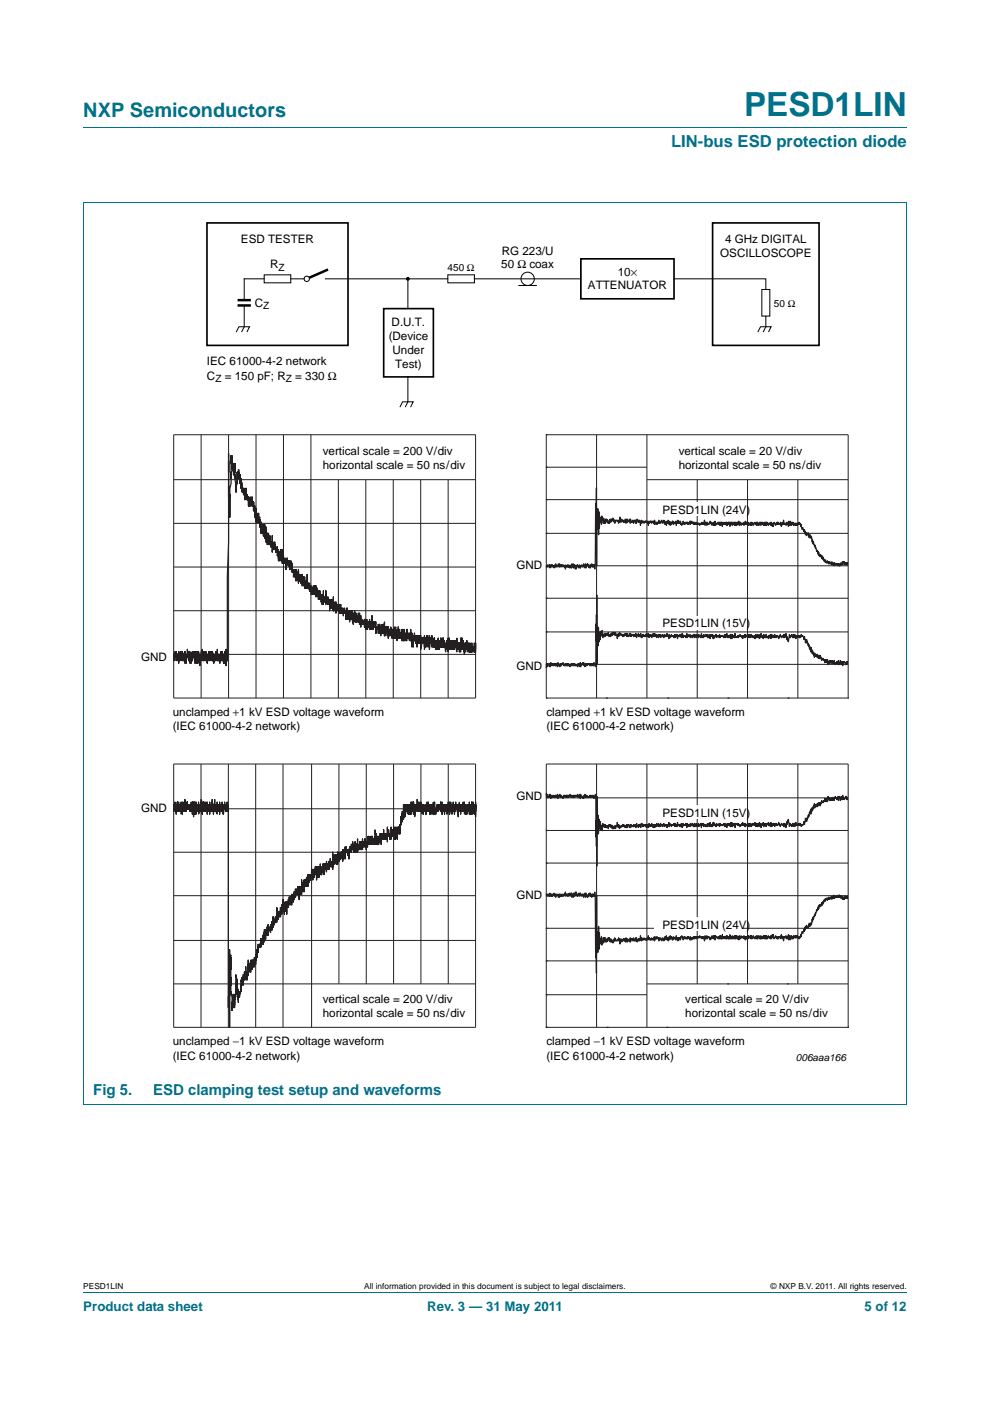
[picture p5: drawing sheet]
<svg xmlns="http://www.w3.org/2000/svg" width="210mm" height="297mm" viewBox="0 0 210 297" stroke-linecap="round" stroke-linejoin="round" font-family="sans-serif">
<path d="M17.7 27h174.6M17.6 42.9h174.7M17.7 42.9v191.3M192.3 42.9v191.3M17.6 234.3h174.7M17.7 273.9h174.6" fill="none" stroke="#00718a" stroke-width=".21"/>
<path d="M51.8 59.1v4.5M50.1 70.4l.6-1.1h2.2l-.5 1.1M51.8 64.8v4.5l-.6 1.1M160.7 70.4l.6-1.1h2.3l-.6 1.1M162.4 67v2.3l-.5 1.1" fill="none" stroke="#000" stroke-width=".21"/>
<path d="M69.6 57.1l-4.5 2M50.4 63.6h2.8M50.4 64.8h2.8" fill="none" stroke="#000" stroke-width=".53"/>
<circle cx="65.1" cy="59.1" r=".56" fill="#fff" stroke="#000" stroke-width=".21"/>
<g fill="none" stroke="#000" stroke-width=".21">
<path d="M51.8 59.1h4.2M56 58.3h5.7v1.7h-5.7zM61.7 59.1h2.8M69 59.1h26M86.5 59.1v6.3M95 58.3h5.6v1.7h-5.6zM100.6 59.1h22.6M143 59.1h19.4v2.3M86.5 79.9v5.3l-.6 1.1M109.9 60.5h4M161.6 61.4h1.7v5.6h-1.7zM84.8 86.3l.6-1.1h2.2l-.5 1.1"/>
<circle cx="111.9" cy="59.1" r="1.41"/>
</g>
<path d="M43.9 47.3h29.9v25.9h-29.9zM123.2 54.9h19.8v8.5h-19.8zM151.1 47.3h22.6v25.9h-22.6zM81.4 65.4h10.5v14.5h-10.5z" fill="none" stroke="#000" stroke-width=".35"/>
<g fill="none" stroke="#231f20" stroke-width=".21">
<path d="M36.8 92.2h64.1v55.8h-64.1zM42.7 92.2v55.8M48.5 92.2v55.8M54.3 92.2v55.8M60.1 92.2v55.8M65.9 92.2v55.8M115.9 92.2h64v55.8h-64zM115.9 99.1h21.3M126.5 92.2v55.8M137.2 92.2v55.8M36.8 111h64.1M36.8 101.7h64.1"/>
<path d="M71.8 101.7v46.3M77.6 101.7v46.3M83.4 101.7v46.3M89.2 101.7v46.3M95.1 101.7v46.3M115.9 120h64M115.9 113.1h64M115.9 105.9h64M137.2 101.7h42.7M147.9 101.7v46.3M158.6 101.7v46.3M169.2 101.7v46.3"/>
<path d="M36.8 138.7h64.1M36.8 129.5h64.1M36.8 120.2h64.1M115.9 134h64M115.9 126.8h64M115.9 140.9h64M115.9 148h.1M36.8 162h64.1v55.8h-64.1zM36.8 171.5h64.1M42.6 162v55.8M48.4 162v55.8M54.2 162v55.8"/>
<path d="M60 162v55.8M66.1 162v55.8M71.9 162v46.6M77.7 162v46.6M83.5 162v46.6M89.3 162v46.6M95.1 162v46.6M115.9 162h64v55.8h-64zM115.9 176.1h64M115.9 169.2h64M126.5 162v55.8M137.2 162v55.8"/>
<path d="M147.9 162v46.6M158.6 162v46.6M169.2 162v46.6M36.8 199.4h64.1M36.8 189.9h64.1M36.8 180.7h64.1M115.9 189.9h64M115.9 196.8h64M115.9 183h64M36.8 208.6h64.1M115.9 210.9h21.3M115.9 203.7h64"/>
<path d="M137.2 208.6h42.7"/>
</g>
<g fill="none" stroke="#231f20" stroke-width=".26">
<path d="M179.8 119.3l-.1 .5-.1-.5v.2l-.1-.2-.1 .2v-.2l-.1 .5v-.5l-.1 .5-.1-.7v.4l-.1-.2-.1 .2v-.4l-.1 .4h-.1v-.4l-.1 .7v-.3l-.2 .3-.1-.5-.2 .7-.1-.5-.2 .3v-.3l-.1 .5-.1-.5-.1 .3v-.3l-.1 .3v-.3l-.1 .3-.1-.3v.3l-.2-.5-.1 .7v-.7l-.1 .2-.2-.2v.5l-.2-.7v.7l-.4-.7-.1 .4-.1-.4-.1 .4v-.4l-.2 .2v-.4l-.2 .4-.2-.4-.1 .2v-.4l-.1 .4-.3-.9v.5l-.1-.3v-.4l-.2 .4v-.6v.4l-.2-.6-.3 .4-.1-.9-.2 .5-.1-.9-.2 .2-.2-.9-.1 .2v-.6l-.1 .2-.3-.9v.5l-.1-.5v.2l-.1-.6v.4l-.2-1.1-.1 .2v-.4l-.1 .4-.1-.6-.1 .6-.3-1.1-.1 .5v-.3h-.2v.5l-.1-.7v.2l-.1-.2-.1 .5v-.7v.4l-.1-.6-.1 .2-.1-.4v.4l-.2-.9-.2 .5-.2-1.1-.1 .4-.1-.7-.1 .3-.1-.5-.2 .5-.1-.3-.1 .5v-.5l-.1 .5v-.5l-.2 .5-.1-.5-.2 .5-.1-.5-.1 .5-.1-.7v.5l-.2-.5-.1 .5v-.5v.7l-.3-.9v.9l-.1-.5-.2 .5v-.9l-.1 1.1-.1-.9-.1 .5-.1-.5-.2 .7v-.5l-.2 .3-.1-.3-.2 .3v-.9v.9l-.2-.5-.2 .7v-.5l-.1 .7-.1-.9-.1 .5-.2-.3-.1 .3-.2-.5v.5l-.2-.5-.1 .5-.1-.3-.1 .5-.3-.7-.2 .9-.1-.4-.1 .4-.2-.9-.1 .7-.1-.7v.5l-.1-.3v.3l-.1-.3-.1 .3-.1-.3v.5l-.1-.5-.1 .3-.1-.5-.1 .5v-.5v.7l-.1-.7v.7l-.1-.7-.2 .7v-.7l-.1 .7v-.5v.5l-.1-.5-.1 .5-.1-.7-.1 .5v-.3l-.1 .3-.2-.5v.7l-.2-.7v.5v-.5l-.1 .5-.1-.3v.5l-.2-.5-.1 .5v-.7l-.1 .5v-.5v.5l-.1-.3-.1 .5v-.7l-.1 .5-.2-.5-.2 .5-.1-.3v.5l-.1-.5-.2 .3v-.5l-.2 .7v-.7l-.1 .7-.1-.5v.3l-.2-.3v.5l-.1-.5-.1 .5-.1-.7v.7l-.1-.7v.5v-.3l-.1 .3-.1-.5-.1 .5-.1-.7-.1 .7v-.5l-.1 .2-.1-.2v.7l-.1-.5-.1 .3v-.3l-.1 .3-.1-.3v.3l-.2-.3v.5l-.1-.7-.1 .5-.2-.5v.7l-.1-.9-.2 .7-.2-.5v.7v-.5l-.1 .5-.1-.5v.5l-.1-.7v.7l-.1-.7-.1 .7-.1-.7-.1 .5-.1-.5-.1 .2-.1 .5v-.7l-.1 .5-.1-.5-.1 .5-.1-.5-.1 .9v-.9l-.1 .5-.1-.5-.1 .5v-.5l-.3 .7v-.7l-.1 .7-.1-.7-.1 .5v-.3l-.1 .3v-.5l-.1 .5-.1-.3v.3l-.1-.3-.1 .3-.1-.5-.1 .9-.1-.9v.5l-.2-.5v.7l-.2-.7v.7l-.2-.7-.1 .5-.1-.5-.2 .5-.2-.3-.2 .5-.1-.9v.9l-.1-.7-.1 .5v-.5l-.1 .7v-.5l-.1 .3-.1-.3-.1 .5v-.7l-.1 .5-.1-.5-.1 .2-.1-.4-.2 .7-.1-.3-.2 .3-.1-.5-.1 .7-.1-.7-.1 .5v-.5l-.2 .7-.1-1.1v.9l-.1-.5-.1 .5v-.3l-.2 .3-.1-.5-.1 .5-.1-.3v.3l-.2-.3-.1 .5-.1-.5-.1 .3v-.3l-.1 .3v-.3l-.1 .3-.2-.3v.3l-.1-.5-.1 .5v-.3l-.2 .3-.1-.5v.5l-.1-.5-.1 .5-.1-.5-.2 .2-.1-.4-.1 .4-.1-.4-.1 .7-.1-.7-.2 .7v-.3l-.2 .3v-.5l-.1 .5-.1-.5v.2l-.3-.2-.1 .5-.1-.3v.3l-.1-.5-.1 .2-.1-.4v.7l-.1-.3-.2 .5-.1-.5-.1 .3-.1-.7v.4l-.1-.2-.1 .2v-.4l-.1 .4-.1-.4-.1 .4v-.6l-.1 .6v-.4l-.1 .2v-.2l-.1 .4v-.2l-.1 .7v-.9l-.2 .4-.1-.2-.1 .2-.1-.2v.5l-.2-.7v.4l-.1-.4-.1 .7-.1-.5-.1 .5v-.5l-.1 .7-.2-.9-.1 .7-.2-.9-.1 .6-.2-.4v.9l-.2-.7-.1 .5-.1-.7-.1 .4-.1-.6-.2 .6-.2-.6-.2 .6-.2-.4-.1 .4h-.1l-.1-.6v.6l-.2-.2-.1 .5-.1-.5h-.1l-.1 .5v-.5l-.2 .2-.1-.6v.9l-.2-.7-.1 .2v-.2l-.1 .2-.1-.2-.1 .4-.1-.4v.2l-.2-.2-.2 .4v-.4l-.2 .9-.1-.9-.1 .4-.1-.4v.2l-.1-.2v.2l-.1-.2v.2l-.1-.2-.1 .2v-.2l-.2 .4-.1-.4-.1 .2-.2-.2v.4l-.1-.6-.3 1.1v-.9l-.1 .2-.1-.4-.1 .4-.1-.4-.1 .4-.2-.6-.1 .8-.2-.6-.1 .4-.1-.4v.2l-.1-.2-.1 .6-.2-.6-.1 .4v-.2v.2l-.1-.2-.2 .2-.1-.6v.8l-.1-.8-.1 .4h-.1l-.1-.2v.2l-.1-.2-.1 .4v-.6l-.1 .4-.1-.4-.1 .8-.2-.8-.1 .6-.1-.2-.1 .2v-.2l-.1 .2v-.4h-.2v.2l-.1-.2v.2l-.1-.4-.1 .6v-.4l-.2 .2v-.9l-.1 1.1-.1-.4-.1 .6-.1-.6v.2l-.4-.2-.2 .4v-.4l-.1 .6-.1-.6v.4l-.1-.6-.2 .4v-.7l-.1 .5-.2-.2-.1 .4v-.4v.6l-.2-.6-.2 .8-.1-.4-.1 .4-.1-.6h-.1v.4l-.1-.6-.1 .4-.1-.4-.1 .8-.1-.6-.2 .6-.1-1.1v1.1l-.1-.8-.1 .2-.2-.9v1.8l-.1-1.6-.2 1.1-.1-1.1-.1 2.4v-3.5l-.1 4.9-.2-5.5-.1 4.4-.1-3.8-.1 11.5v-16.6l-.3 17.2-.1-.8-.1 .4-.1-.4-.2 .4-.2-.7v.5l-.2-.2v.6l-.2-.6-.1 .6-.3-.9-.1 .5v-.5l-.1 .5-.1-.2-.1 .6-.1-.9-.1 .9-.3-.9-.1 .7-.1-.4-.1 .4-.2-.4-.1 .2-.1 .4v-.4l-.1 .4v-.6l-.1 .4-.1-.2-.1 .4v-.4l-.1 .2-.1-.4v.4l-.1-.4-.2 .8v-.6l-.2 .6-.1-.8-.1 .2v-.2l-.2 .6v-.9l-.1 .7-.2-.7-.1 .9-.3-.6-.1 .6-.1-.4-.1 .2-.1-.4v.4l-.1-.4-.1 .4v-.2l-.2 .2-.1-.4-.1 .8v-.4l-.2-.2v.2l-.1-.4-.2 .4-.1-.4-.1 .2-.1-.2-.1 .4-.1-.4v.2l-.1-.2v.4l-.1-.7-.1 .7-.2-.7-.1 .7v-.2h-.3v.2l-.1-.7-.1 .7v-.2l-.1 .2-.1-.4-.1 .6v-.4l-.1 .2-.1-.2v.2l-.1-.4-.1 .2v-.2l-.1 .4-.2-.4-.2 .6v-.6l-.1 .4v-.4l-.2 .4-.2-.4v.4l-.1-.2-.1 .2M100.9 137.7v-1.3v1.8h-.3v-1.8v1.8l-.3-.5v-.5v1l-.2-.5v-1.3v1.8l-.3-1.8v1.8v-1v1v-1h-.3v-.8v1.8v-1v1v-1h-.2v1v-1.8v1.3v-1.3l-.3 1.3v-1.9v1.4v-.8v.8h-.2v.5v-1.3v1.8v-1.8h-.3v2.3v-1.5v1l-.3-1v-1.4v1.9v-1.9l-.2 1.4v-1.9v2.4v-2.4v2.4v-1.3l-.3 .8v1v-2.9v1.1l-.3 .8v-.8v1.8v-1.8v1.3v-1.3l-.2 1.3v-1.3v.8v-.8v.8v-.8v.8l-.3-1.9v2.9l-.3-1v-1.4v1.4v-.8v.8l-.2-.8v.8v-1.4v1.9v-1.3l-.3 .8v-1.4v1.9v-1.9v1.4h-.3v-1.4v1.9v-1.9v1.9v-.5l-.2 .5v-1.9v1.9v-1.9v1.4v-.8v.8v-.8l-.3-.6v1.9v-2.4v2.4v-1.3v.8v-.8l-.2 .8v-1.9v2.9l-.3-2.4v1.9v-1.9v1.4h-.3v-.8v1.8l-.2-2.4v1.4v-1.4v1.4l-.3-1.9v1.9v-1.9v1.9v-1.4l-.3 1.4v-1.9v1.9v-.8l-.2 .8v-1.9v1.9v-1.4v1.4v-1.4l-.3 .6v-.6v1.9v-1.9v1.4v-1.4v1.4v-1.4l-.3 1.4v-1.9v2.4l-.2-1.9v1.9v-1.3h-.3v1.3v-1.9l-.3 1.4v-1.9v1.9v-1.9v1.1v-.6v.6l-.2-1.1v1.9v-1.4v1.4v-1.4l-.3-.5v1.1v-1.6v2.4v-1.9l-.3 1.1v-1.1v1.1v-1.1l-.2 2.4v-2.9v1.6v-1.6v1.6v-.6l-.3-.5v1.9v-1.4l-.2-.5v-.5v2.4l-.3-1.9v1.9v-1.4l-.3 1.9v-2.9v2.4v-1.9v1.1l-.2-.6v-.5v1.1v-1.1v.5v-.5v.5h-.3v-.5v1.1l-.3 1.3v-2.9v1.6v-1.1v.5l-.2-1v1.6v-1.6h-.3v1.6v-1.6v1.6h-.3v-.6v1.4v-2.4v.5h-.2v.5v-1v1.6v-1.6l-.3 .5v-1.1v1.6v-1v1v-.5l-.3 .5v-1v2.4v-1.9v.5v-.5l-.2 .5v1.4v-3v1.6l-.3-1.6v1.6v-2.3v2.3v-.5h-.3v-1.1v1.6l-.2-1v.5v-1.1v.6l-.3-.6v1.1v-1.8v2.3h-.2v-1.6v.6h-.3v1v-2.3l-.3 1.3v1v-2.3v1.8h-.2v-1.8v2.3v-1.6h-.3v1.1v-1.1v1.1v-1.1v1.1v-.5l-.3 .5v-1.8v1.3l-.2-.6v.6v-1.9v2.4v-1.8v1.8v-1.1l-.3 1.6v-1.6v1.1v-1.1v.6h-.3v-1.3v1.8v-2.4l-.2 1.3v-.7v1.8v-2.4l-.3 .6v1.8v-1.8v1.3v-1.3v.7h-.3v.6v-1.3v1.8v-1.1l-.2-1.3v1.9v-1.3v.7l-.3-.7v1.3v-1.3v1.3v-1.3l-.2 .7v-.7v1.8v-2.4v1.9v-1.9v1.3v-.7v.7h-.3v-1.3v1.3v-1.3v1.3v-1.3l-.3 .6v1.3v-1.9v1.3h-.2v.6v-2.9l-.3 1.6v-.6v1.3v-1.8v1.8l-.3-.7v.7v-1.8v1.1v-1.1l-.2 1.1v.7v-1.3v1.9v-1.9h-.3v1.3v-1.8v1.8v-1.8v.5v-.5v.5l-.3 .6v-1.1v1.8v-1.3h-.2v.6v-.6v.6v-.6v.6v-.6h-.3v1.3v-2.3v.5l-.3 .5v-1v1v-1v1v-.5v.5l-.2-.5v1.1v-1.6v1.6v-1.6v.5h-.3v.5v-2.4v2.4l-.3-1v1.6v-1.1v1.1v-.6l-.2 .6v-2.2v2.2v-1.6v1l-.3-.5v-.5v1v-.5v.5l-.2-1v1.6v-2.2l-.3 .6v1v-1.6v2.2v-2.2v1.6l-.3-1.6v1.6v-1.6v1.1v-1.1l-.2 .6v.5v-.5h-.3v.5v-1.1l-.3 1.6v-2.4v1.9v-1.1v.6v-.6h-.2v-.8v1.9v-2.4v1.3l-.3 .6v-1.9v1.3v-.8l-.3 .8v-.8v1.4v-1.4l-.2 .8v-1.3v1.9v-1.9v1.9l-.3-1.4v.8v-1.8v2.4l-.3-1.9v2.4l-.2-1.1v-1.8v1.8v-1.3l-.3 1.3v-1.8v1.8v-1.3l-.3 1.9v-2.4v1.8v-1.3l-.2-.5v1.8v-1.8v1l-.3-1v1.8v-2.3v1.5v-1.5v1.5h-.2v-1v1.8v-1.8l-.3 .5v-1v.5h-.3v1v-1.5l-.2 .5v.5v-1v1v-1v1h-.3v-1.8l-.3 1.3v-.5v1v-1.8v1.3v-1.3v.8l-.2 .5v-1.3v1.3v-1.3v1.3v-1.3l-.3 1.3v-1.3v1.3v-.5l-.3 1v-2.4v.6l-.2-.6v1.9v-1.3v.8v-.8h-.3v-1.1v2.4v-2.9v1.6h-.3v-.6v1.4v-1.9v1.1h-.2v-1.1v1.9v-1.9v1.1v-.6h-.3v.6v-1.1v2.4v-2.4v1.1v-.6l-.2-.5v1.1v-1.6l-.3 1v-1v1v-.5v.5v-.5l-.3 1.1v-3v1.9h-.2v.5v-1v.5h-.3v-1.1v2.2v-3v1.9h-.3v-.5v1.6v-2.2v1.1l-.2 .5v-1.6v.6v-.6l-.3 .6v-1.4v1.9v-1.9v1.9v-1.1l-.3 .6v-1.4v1.9v-1.1h-.2v-1.3l-.3 1.9v-2.4v1.8v-1.3l-.3 .5v.8v-1.8v1.8v-1.3v1.3l-.2-1.3v1.3v-1.8l-.3 1v-.5v1.3h-.3v-1.8v1v-.5v.5l-.2-.5v.5v-1.5v1.5v-1v1v-1v1l-.3-.5v-1v1v-1v1v-.5v.5l-.2-.5v.5v-2.9v2.4h-.3v-.5v1v-1.6v1.1v-1.1v1.1v-1.1l-.3 1.1v-.5v1v-2.4v1.9l-.2-1.1v.6v-1.4v1.9v-1.9v1.4l-.3-1.4v1.9v-2.4l-.3 1.9v-1.9v.5l-.2-.5v1.3v-1.3v1.3v-.8v.8l-.3-1.3v1.9v-2.9v1l-.3 1.3v-1.8v1v-1l-.2 1.8v-2.3v2.3v-1.8h-.3v1v-1.5v1v-1l-.3 1.5v-1.5v.5v-.5h-.2v-.8v1.3v-1.9v1.9v-1.3v.8l-.3-1.9v1.9v-1.4v.6h-.3v-1.1v1.9v-1.4v.6l-.2-.6v.6v-1.1v1.1v-1.1v.5h-.3v-1v1v-1v1v-.5l-.2 .5v-.5v1.9v-2.4v.5h-.3v.5v-1v.5v-.5l-.3 1v-1.6l-.2 .6v.5v-2.4v2.9v-2.4v1.4v-.6v.6l-.3 .5v-2.4v1.9l-.3-.6v.6v-1.4v1.9v-1.9v1.4l-.2-1.4v1.9v-2.4l-.3 1.3v-1.8v1v-1l-.3 1v-1v1v-.5l-.2-.5v.5v-1.6l-.3 1.6v-1.6l-.3 2.1v-3.4v2.4v-1.1l-.2 .6v-.6v1.1v-1.1h-.3v.6v-1.9v1.3v-1.3l-.3 1.9v-2.4v1v-.5v.5v-.5l-.2 .5v-1v2.4v-2.4v.5v-.5h-.3v1.8v-3.1v2.3v-1.6v1.1v-.5v.5v-.5h-.2v.5v-2.4v2.9v-1h-.3v.5v-2.4v1.3l-.3-.7v1.3v-1.9v1.9v-1.3v.7v-.7h-.2v1.3v-2.4v.5h-.3v-1v1.6v-2.2l-.3 1.1v-1.9v1.9v-1.9l-.2 1.9v-1.9v1.4v-.6h-.3v1.1v-2.9v1.8v-.8l-.3-.5v.5v-1.5v2.3v-1.8l-.2-.5v1v-1.8v.8v-.8v.8h-.3v-1.9v1.1l-.3-1.1v1.9v-1.4h-.2v1.4v-1.9l-.3 .5v1.4v-1.9v1.9v-1.9l-.2 .5v-1v1v-1v1l-.3-1.6v1.6v-2.3v1.3h-.3v-1.3v2.3v-1v.5v-.5h-.2v-1.3v1.3v-.6h-.3v-1.8l-.3-.5v1.6v-2.2v1.1l-.2-.5v.5v-1.9v.8v-.8v.8l-.3-.8v-1v1.8v-1.8v1l-.3-.5v2.4v-1.1v1.1l-.2 .5v.6v-1.1v1.8v-1.3l-.3-1.6v-3.1v1.8v-1.8l-.3 1.3v-1.3v2.3v-1v1v-.5l-.2-.5v-2.9v2.4l-.3-1.4v.6v-1.6v5.8l-.3 1.1v6v-4.7v.5l-.2-2.4v2.4v-9.3v18.8l-.3 7.4v17.8v-1.9v1.9l-.2-1.4v2.4v-3.4v2.4v-1.9h-.3v2.4v-2.4v1.1l-.3 .8v-1.4v1.9v-1.9v1.9v-1.9v.6h-.2v.8v-1.9v1.9v-1.9v1.1v-.6v.6h-.3v.8v-1.9v1.9v-1.9v1.1v-.6l-.3 1.4v-1.4v1.9v-1.9v1.4v-.8l-.2-.6v1.4v-1.4v1.4v-1.4v.6h-.3v-1.6v2.4v-1.4l-.3 1.4v-1.9v.5v-.5v.5v-.5l-.2 1.1v.8v-1.4v1.4v-1.4l-.3 1.9v-1.9l-.3-.5v1.9v-1.9v1.9v-1.4h-.2v.6v-1.1v1.9v-1.4l-.3 .6v.8v-1.9v1.1h-.3v-1.1v1.9h-.2v-1.4v1.9v-1.9v1.9l-.3-1.3v-1.1v1.9v-1.4v.6v-.6l-.2 .6v-1.1v1.9v-1.4v.6v-.6h-.3v1.4v-1.9v1.9v-1.4v.6l-.3-1.1v1.9v-2.4l-.2 .5v1.9v-1.4v.6v-.6l-.3 .6v.8v-1.4v2.4v-2.4v1.4l-.3-.8v.8v-1.9v2.4l-.2-1.9v1.4v-1.9v2.4v-1.3l-.3 .8v-1.9v2.4v-1.9v.6l-.3-.6v1.9v-2.4v1.9l-.2-.8v-1.1v.5v-.5l-.3 .5v1.4v-1.9v1.9v-1.9l-.3 .5v1.9v-1.9v1.4v-1.4h-.2v-.5v2.4v-1.9l-.3-.5v1.9v-.8v.8l-.2-1.4v.6v-1.6v1.6v-.6v.6l-.3-.6v1.9v-1.9l-.3 1.4v-1.9v2.4v-1.3l-.2-.6v1.4v-1.4v1.4v-1.4v.6h-.3v-1.1v1.9v-1.9l-.3 .5v-.5v1.9l-.2-1.9v1.9v-1.4v1.4v-1.4l-.3 1.4v-1.9v2.4v-1.9l-.3 .6v-.6v1.4v-.8l-.2-1.1v1.9v-1.9v1.1v-.6l-.3 .6v-1.1v1.1v-.6l-.3 1.4v-1.4M179.8 140.7l-.1-.4-.1 .2-.1-.2v.6l-.1-.4-.1 .4v-.4h-.2v-.2l-.2 .4-.1-.4-.1 .8v-.8l-.2 .6-.1-.6-.1 .2-.1-.5-.1 .9v-.4l-.2 .2-.1-.7v.9l-.2-.6-.3 .4v-.2l-.1 .4-.1-.4-.1 .2v-.7l-.1 .5-.1-.2-.1 .4-.1-.7-.1 .7-.2-.7-.1 .5h-.1v-.5l-.1 .7-.1-.7-.1 .5-.1-.2-.1 .6-.1-1.1v.7l-.2-.7-.1 .7-.2-.7-.1 .7v-.7v.2l-.2-.2-.1 .2v-.4v.2l-.2-.2-.1 .4-.3-1.1v.7l-.3-.2v-.5l-.1 .7-.1-.7-.2 .5v-.7l-.1 .5v-.3v.3l-.1-.3-.2 .3-.1-.7-.1 .9-.2-1.1-.1 .4-.1-.9-.1 .7-.1-1.1v.9l-.1-1.1-.1 .8-.4-1.5-.1 .5-.1-.9-.1 .2-.1-.7v.7l-.1-.7-.2 .7-.2-1.3-.1 .6-.1-.6-.1-.2-.3 .2v-.5l-.2 .7-.2-.4v.4l-.1-.2v.2l-.1-.4v.2l-.1-.2v.2l-.2-.2v.2v-.2l-.1 .4-.1-.4-.1 .6v-.6l-.1 .4-.1-.7-.1 .7-.1-.4-.1 .4-.1-.7v.7l-.2-.4-.1 .2v-.5v.5l-.1-.2-.2 .4-.2-.7-.2 1.6v-.7l-.1 .5-.2-.9v.4l-.2-.4v-.7l-.2 .9-.1-.7-.1 .5-.1-.5v.7l-.2-.4-.2 .4-.3-.7-.2 .7-.1-.2v.4l-.2-.6-.3 .4v-.4l-.1 .4-.1-.2-.1 .2-.1-.7-.2 .7v-.4l-.1 .2-.2-.2v.4l-.1-.7-.2 .9-.1-.9-.1 .7v-.2l-.1 .2-.2-.4v.6v-.4l-.2 .2-.1-.2-.1 .2-.1-.7-.1 .7-.1-.4-.2 .4-.1-.7-.1 .9-.1-.6-.1 .4-.2-.2-.1-.7-.1 .9-.1-.4-.1 .6-.1-.9-.2 .7-.2-.7v.5l-.1-.2-.1 .4-.1-.7-.2 .9-.1-.6v.4l-.1-.2-.2 .2v-.4l-.2 .4-.1-.7-.1 .5-.1-.2-.1 .4-.1-.7v.7l-.2-.7v.7l-.1-.7-.2 .7v-.4v.2h-.2l-.1-.5-.1 .7-.1-.7-.1 .7v-.2l-.3-.2-.1 .6-.1-.6-.1 .4-.3-.7-.2 .5-.1-.2-.1 .4v-.4h-.1l-.2 .4v-.2h-.3v.2l-.1-.9-.1 .9-.1-.4v.2l-.2-.2v.4l-.2-.7-.1 .9v-.9l-.1 .5-.1-.5v.9l-.1-.9-.1 .5-.1-.2-.1 .4v-.4l-.1 .4-.2-.4-.1 .4v-.9l-.1 .7v-.2l-.2 .2v-.5l-.1 .7-.1-.7-.1 .7v-.2l-.1 .2-.2-.4v.2l-.2-.2v.2l-.1-.2-.1 .2v-.2l-.2 .4-.1-.7-.1 .7v-.4l-.1 .2v-.2l-.1 .2-.1-.2-.2 .4-.2-.7v.5l-.2-.2-.1 .4v-.4l-.1 .6-.1-.4v.4l-.1-.9-.1 .5h-.1l-.1-.5v.5l-.1-.5-.1 .5v-.2l-.1 .6v-.6l-.2 .2v-.5v.7l-.1-.4-.1 .4v-.2l-.1 .2-.1-.7-.2 .3v-.3l-.1 .5v-.5l-.1 .5-.1-.2v.2l-.1-.2-.1 .2v-.5l-.1 .7-.2-.4v.2l-.1-.2-.1 .4v-.9l-.2 .9-.1-.4v.2l-.1-.2-.1 .2-.1-.5-.1 .7v-.4v.2l-.2-.2v.2l-.1-.5-.1 .7-.3-.7-.1 .7-.1-.7-.1 .5v-.5l-.2 .3v.4v-.4l-.1 .4v-.4h-.2v.2l-.1-.2-.1 .4-.1-.7v.5l-.1-.2-.1 .2-.2-.5-.2 .7v-.9l-.3 .9-.1-.4v.2l-.1-.2-.1 .2v-.2l-.2 .4-.2-.9-.2 .9-.1-.7-.1 .5-.2-.5v.5l-.1-.2v.2l-.1-.2-.1 .2-.1-.2v.6l-.1-.9v.5l-.2-.5v.5l-.2-.2v.4v-.7l-.1 .7v-.4l-.2 .4-.1-.4-.2 .2v-.2l-.1 .2-.1-.5v.5l-.1-.2-.1 .2v-.2l-.1 .4-.2-.7v.9l-.3-.9-.1 .3v-.5l-.1 .7v-.5l-.1 .5-.2-.2-.1 .2-.1-.5-.1 .7-.2-.4-.1 .2v-.5l-.1 .5-.2-.2-.1 .4v-.7l-.1 .3-.2-.3-.1 .7-.1-.7v.3h-.2l-.1 .4-.1-.7-.1 .5v-.5l-.1 .5-.1-.7-.1 .7-.1-.5v.5l-.2-.7-.1 .7-.1-.5-.1 .7v-.4l-.1 .2-.1-.5-.1 .5-.1-.5-.1 .7-.2-.9-.2 .7v-.5l-.1 .5-.1-.7v.5l-.1-.3-.1 .5v-.2l-.3 .2-.1-.5-.1 .5-.1-.5-.1 .7-.1-.4-.1 .4-.1-.9-.2 .7v-.5l-.1 .5-.1-.5v.5l-.1-.7-.1 .5-.2-.3-.1 .7-.1-.9-.1 .7-.1-.5-.1 .3-.2-.3v.5v-.5l-.2 .3v-.3l-.1 .3-.2-.3-.1 .5-.1-.7v.7l-.1-.7-.3 .7-.1-.2v.2l-.1-.7v.5l-.1-.5-.1 .7v-.7l-.2 .5-.2-.5-.2 .7-.2-.5v.5v-.5l-.2 .3v-.3l-.2 .3v-.5l-.1 .2-.1-.2-.1 .2v-.4l-.2 .9v-.7l-.2 .7v-.5l-.1 .9v-.6l-.1-.3h-.2l-.1-.4v.7l-.2-.5v.2l-.1-.4v.2l-.2-.2-.1 .7v-.7l-.1 .7-.2-.5-.1 .7v-.5l-.1 .5-.1-.5-.1 .5-.2-.9-.1 .7-.2-.5-.2 .5v-.5l-.1 .7-.1-.2v.2l-.1-.7-.1 .7-.1-.5-.1 .7-.2-1.6v1.2l-.1-.9-.2 1.1-.1-1.1v1.7l-.1-1.5-.1 2-.2-3.1-.1 4v-3.6l-.1 2.5v-2.5l-.1 7.5v-14.8l-.1 9.5v-5.3l-.2 11.1-.3-.9-.1 .6-.1-.4-.1 .4-.2-.4-.1 .4-.1-.4v.4l-.1-.4-.1 .4-.2-.4v.2l-.1-.2-.1 .2-.1-.2-.1 .4-.2-.4-.1 .4v-.4l-.1 .7-.3-.9-.1 .4-.1-.4v.4h-.2v-.2l-.1 .2v-.2l-.1 .7-.1-.9-.1 .9v-.7l-.2 .4-.1-.4v.2l-.1-.2-.1 .7-.1-.5-.1 .2-.2-.2-.1 .2-.1-.4-.1 .4v-.4l-.1 .4-.1-.4-.1 .4v-.4l-.3 .4v-.4l-.3 .7v-.5l-.2 .2-.1-.4-.1 .4v-.4l-.1 .4v-.4l-.1 .4-.1-.4v.4l-.1-.2-.1 .2v-.4l-.2 .4-.2-.2v.2l-.2-.6v.4l-.1-.2-.1 .2-.1-.2-.1 .4v-.4l-.1 .4v-.4l-.2 .7-.2-.7-.1 .4-.1-.6v.9l-.1-.7-.1 .4-.1-.4v.4l-.1-.4-.1 .4-.1-.4-.1 .2-.1-.2v.4l-.1-.4-.2 .4v-.4l-.2 .4-.2-.6-.1 .9-.1-.7-.1 .7-.1-.7-.1 .2h-.2v.5l-.1-.7-.1 .9M36.8 170.6v1.4l.3-1.4v.9v-1.4v1.4l.3-.9v2v-2v1.4l.2-.5v-1.4v1.9v-1.9l.3 1.9v-1.9l.3 1.4v-.9v1.4v-1.4v.9h.2v-1.4v2.5l.3-1.1v-.9v2v-2.5v1.9l.2-1.4v1.4v-1.9l.3 1.4v-2v2.5v-1.4v1.4l.3-1.4v.9v-1.4v1.9l.2-1.9v1.4v-1.4v1.4v-1.4v1.4v-.9l.3 .9v-.9v.9v-.9v.9v-.9l.3 .9v-.9v1.4v-1.4v1.4l.2-1.4v1.4v-1.9l.3 1.4v-1.4v2.5v-2.5v1.9l.3-1.9v3.1v-1.2l.2-.5v-1.4v2.5v-2.5v2.5l.3-.6v-1.9v2.5v-1.1v.5v-.5l.2 .5v-1.4v1.4v-.5h.3v-1.4v2.5l.3-.6v-1.4v1.4v-.5v.5h.2v-2.5l.3 .6v2.5v-2v2v-1.1l.3 .5v-1.9v1.9v-1.9v1.4v-.9h.2v1.4v-1.9v1.9v-1.4l.3 1.4v-1.9v1.4v-.9v.9l.3-.9v1.4v-1.9v2.5v-2l.2 .9v-.9v1.4v-1.4v1.4v-.5h.3v1.1v-2.5v1.9h.2v-1.4v1.4v-.5v.5v-.5v.5l.3-.5v-.9v1.4v-2.5v2.5v-1.9l.3 .5v2v-2v.9l.2 .5v-2.5v2.5v-1.4h.3v1.4v-1.4v1.4v-.5v.5l.3 .6v-2.5v1.9v-.5v.5l.2-.5v-.9v1.4v-1.4v1.4v-1.4v1.4l.3-.5v-1.4v2.5v-1.1h.3v.5v-1.4v1.4v-1.4v1.4v-1.4v.9v-.9v.9h.2v.5v-1.9v1.9l.3 .6v-2v2v-1.1v1.1l.2-2v.9v-1.4v1.4v-.9v.9h.3v.5v-1.4v.9l.3-.9v.9v-1.4v1.9v-1.4h.2v43v-2.2l.3-1.7v8.1v-16.5v2.3l.3-1.1v8.3v-.5v.5l.2 .6v2.8v-1.7v1.7v-1.7h.3v-1.1v2.2v-2.8v2.3v-2.3l.3 1.2v-.6v1.7v-2.3v2.8v-2.8l.2 .6v-4.8l.3 1.2v3l.2-1.1v2.8v-1.7l.3-.5v1.1v-1.1v.5v-.5v.5v-.5h.3v-2.5l.2 .5v.6v-1.7l.3 1.7v-2.3v1.2l.3-1.2v1.2v-1.7v1.1v-1.1h.2v.5v-1.6v2.8l.3-1.7v1.7v-1.2v.6l.3-.6v-3v3v-2.2l.2 1.7v-1.7v.6l.3-1.4v2.5v-1.7v1.1l.2-1.1v.6v-1.4v1.9v-1.9v1.9v-.5v.5l.3-1.1v-.8v1.4v-1.4v1.4v-.6h.3v-.8v1.4v-2v.6v-.6l.2 .6v-1.1v1.9v-1.9l.3 .5v-1.7v1.2l.3-1.2v.6v-1.7v1.1l.2-1.1v.6v-.6v.6v-.6v.6v-.6h.3v.6v-1.7v1.7v-1.7l.2 .6v.5v-1.1v1.1v-1.1v.6l.3-1.4v1.9v-1.9v1.9v-1.1v1.1v-1.1l.3-.8v1.4v-2.5v1.9v-1.4v.6h.2v.8v-1.9v1.1v-1.1v1.1v-.6h.3v-1.1v1.7v-1.7l.3 .6v1.1v-2.3v1.2h.2v-.6v.6v-.6v.6l.3 .5v-1.7v.6l.3-.6v1.2v-1.7v1.7v-1.7v1.1v-1.1l.2 .5v-.5v1.1v-2.2v1.6v-.5l.3 .5v-1.1v1.1v-1.1v1.1l.2-1.1v.6v-1.1v1.1v-1.1v1.1l.3-.6v-1.1v1.7v-3.1l.3 2v-1.1v1.6v-1.1v.6h.2v-1.1v1.1v-.6h.3v-1.4v2v-1.1h.3v-.9v1.4v-1.9v1.4h.2v-2.6v2.6v-1.4v1.4l.3-2v2.5v-1.9v1.4l.3-1.4v1.4v-2v2v-2v1.1v-.5h.2v.5v-1.1v2.5v-2.5v.6h.3v-.6v1.1v-1.7h.2v1.2v-1.7v1.1v-.6v.6l.3-1.1v1.7l.3-1.2v1.2v-2.3v1.7v-1.1l.2 .5v-1.1v1.7v-1.1h.3v-.6v1.1v-1.6v1.1v-.6v.6h.3v-1.7v1.7v-.6l.2-.5v.5v-1.1v1.1l.3-1.7v1.7v-1.7l.3 .6v2.2v-2.8v1.2v-1.2l.2 1.7v-1.7l.3 1.7v-3l.2 1.3v-.8v2v-2l.3 1.4v-.6v1.2v-2.5v1.3l.3-1.3v1.3v-1.3v1.3v-.8v.8v-.8l.2-1.1v1.9v-1.3v.5l.3-.5v1.3v-2.5v1.2h.3v-.6v1.1v-1.7v.6l.2-.6v1.2v-1.2v1.2v-1.2v1.2l.3-.6v-1.7v1.7h.3v-1.7v2.3v-1.7v1.1v-1.1h.2v1.1v-1.7h.3v.6v-1.1v1.6l.2-1.6v2.8v-2.3l.3 1.1v-.5v1.1v-2.2l.3 1.1v1.1v-2.2v1.1v-1.1v1.1v-1.1l.2 1.1v-.6v1.1v-2.2v1.1v-.5l.3 1.6v-1.6l.3 .5v-.5v1.1v-1.7v.6l.2 .5v-1.1v2.2v-2.2v1.1v-.5h.3v.5v-1.1l.3 1.7v-2.3v1.7v-1.1l.2 .6v-.6v1.1v-1.1h.3v1.1v-1.7v1.2l.2-.6v-1.1v1.7v-1.2l.3 .6v.6v-1.2v1.2v-1.2l.3 1.2v-1.2v1.7v-3.6v3.1v-.6h.2v-1.1v1.1l.3-1.1v.5v-1.4v1.4v-.5v.5l.3 .6v-2v2v-2v1.4l.2-.5v1.1v-2.5v1.9v-1.9v1.4v-.9l.3 1.4v-1.4v1.4v-1.4v1.4v-.5v.5l.3-.5v-1.4v1.4v-.9v.9h.2v-1.4l.3 1.4v-2v2.5l.2-2.5v2v-2v.6l.3-.6v2v-2.5v1.6l.3-1.1v.6v-1.1v1.1l.2-.6v1.1v-1.1v1.1v-1.1l.3 .6v-.6v2v-2v.6v-.6l.3-.5v1.1v-1.1v.5v-.5v.5h.2v-1.1v1.7v-1.1v1.1v-.6h.3v-1.6l.2 1.1v1.1v-1.1v.5v-.5v.5l.3-.5v-1.1v2.2v-1.7v.6l.3 .5v-.5v1.1v-1.7v.6v-.6v.6v-.6v.6v-.6l.2 1.1v-1.1v1.7v-2.8v2.2l.3-.5v.5v-1.1h.3v1.1v-1.6v1.1v-1.1h.2v1.6v-1.6v1.1v-.6v.6v-.6l.3 1.1v-2.2v1.7v-1.1v1.1l.3-1.1v1.1v-1.1l.2 .5v.6v-1.7v1.1v-1.1v1.1h.3v.6v-1.1v1.6v-1.6v1.1v-.6l.2-.5v1.1v-2.3l.3 1.7v-1.7v1.7v-1.7v1.7l.3-1.1v1.1v-1.7v1.2h.2v-1.2v1.7v-1.7v1.7v-1.7v1.7v-1.1h.3v1.1v-1.7v1.7v-1.1h.3v1.1v-1.1l.2 .6v-.6v1.1v-3.1l.3 3.1v-2.2v1.7l.3-.6v-.6v1.7v-1.7v.6l.2-.6v1.7v-.5l.3-.6v-1.1v1.7v-.6v.6v-.6l.2-.6v1.7v-2.2v1.7v-1.2v.6v-.6v.6v-.6v.6h.3v-1.1v1.1l.3-.6v.6v-2v1.4h.2v.6v-1.1v1.1v-1.1v1.1v-1.1l.3 .5v.6v-1.1v1.1v-1.1v1.1v-1.1v.5v-.5v.5l.3 .6v-2.5v3.1v-1.2v.6v-.6l.2-.5v.5v-1.4v1.4v-.5l.3 .5v-.5v1.1v-1.1v1.1v-1.1v.5l.3-1.4v1.4v-1.9v2.5v-2v1.4l.2-1.4v1.4v-1.4v1.4v-1.4v1.4l.3-.5v.5v-1.9v1.9l.2-.5v-.9v2v-2.5v2.5v-2v2v-2v1.4v-1.4h.3v.9v-1.4v1.9v-1.4v.9l.3 .5v.6v-2.5v.5h.2v-.5v1.4v-1.4v.5h.3v.9v-2v.6l.3-.6v-1.6v1.6v-1.6v.5l.2 .6v-2.3v.6l.3 .6v-.6v1.1v-3.1v2h.3v-.6v1.2v-2.6v2.6l.2-1.2v-1.4v1.4v-.5v.5v-.5l.3 .5v-1.4v1.4v-.5v.5v-.5v.5v-.5h.2v1.1v-2v2v-1.1h.3v1.1v-2v2h.3v-2.5v2.5v-2l.2-.5v1.9v-.5v.5h.3v-1.9v2.5v-2h.3v2.6l.2-2.6v.9v-.9l.3 .9v-2v2.5v-.5l.3 .5v-1.9v1.9l.2-1.9v1.9v-1.4v.9v-.9v.9h.3v.5v-1.9v1.9v-1.4l.2 2v-2v1.4v-1.4v1.4l.3-1.4v2v-2v1.4h.3v-1.4l.2 .9v1.1v-2v2v-2l.3 .9v-1.4v1.9v-1.4v.9l.3-1.4v1.9v-1.4v1.4v-1.4v1.4v-1.4v.9v-.9v.9l.2-.9v2v-2v1.4v-.5l.3 .5v-1.4v2v-1.1h.2v-.9v2l.3-2.5v2.5v-2v1.4v-1.4l.3 2v-2.5v1.4l.2 .5v-.5v1.1v-1.1l.3-.9v.9v-.9l.3 1.4v-1.4v1.4v-1.4v1.4l.2-.5v-.9v.9h.3v-1.4v1.9v-1.9v1.4v-.9l.3 1.4v-1.9v2.5v-2v2l.2-1.1v.5v-1.4v.9h.3v-.9v2v-.6l.2-.5v-.9v1.4v-1.4v.9l.3-.9v2v-2h.3v-.5v1.9v-1.4v.9l.2-1.4v2.5v-2v2l.3-2v1.4v-1.9v1.4l.3-.9v2v-1.1h.2v.5v-1.9v1.4v-.9v.9l.3-.9v2v-2v.9v-.9v.9l.3-.9v1.4v-1.9v1.4v-.9v.9h.2v-.9v.9v-.9v.9v-.9h.3v2.6v-1.7l.2-1.4v1.9v-1.4v1.4v-1.4l.3 1.4v-.5v1.1v-2v.9v-.9l.3 1.4v-1.4v1.4l.2-1.9v1.9v-1.4v.9v-.9v.9v-.9l.3 1.4v-1.9v2.5l.3-.6v-.5v1.1v-2v.9v-.9l.2 .9v1.1v-2h.3v1.4v-1.4v1.4l.3-1.4v.9v-1.4v2.5v-1.1l.2-.9v2v-2v1.4h.3v-1.9v2.5v-2.5l.2 1.4v-1.4v1.9l.3 .6v-2v2v-2v1.4l.3-.5v-.9v2.6v-3.1v.5M115.9 176.1h.1M115.9 169.2h.1M115.9 168.2l.1 .9 .1-.7v.5h.2l.1 .2 .1-.7 .1 .7 .1-.7 .1 .9 .2-.7 .2 .5v-.5l.2 .5v-.5l.1 .5 .1-.2 .1 .2v-.5l.2 .5 .1-.5v.5l.1-.5 .1 .5 .1-.7v.9l.1-.7 .1 .5 .2-.7 .2 .7v-.5l.1 .5v-.5l.1 .5 .1-.2 .1 .2 .1-.2v.4l.2-.7v.3l.2-.3 .1 .5 .1-.5 .1 .3 .1-.3v.5l.1-.5v.5l.1-.5 .1 .5v-.5l.1 .5 .1-.5 .2 .3v-.5l.3 .7v-.5l.3 .5v-.5l.1 .5v-.5l.2 .5v-.5l.1 .5 .1-.5 .1 .3 .1-.3v.3l.1-.3 .1 .3 .1-.5 .1 .7v-.2l.1 .2 .1-.5 .2 .5v-.7l.1 .9 .1-.9 .1 .7v-.2l.1 .2v-.2h.2v.4l.1-.4 .1 .4 .3-.9 .1 .7v-.5l.1 .5 .1-.5 .2 .5v-.2l.1 .2 .2-.2v.2l.2-.5 .1 .5 .1-.5v.5l.1-.5 .1 .5 .2-.5 .1 .5 .1-.5 .1 .7 .3-.9 .2 11v-5.3l.1 9.5v-14.7l.1 7.5v-2.5l.1 2.5v-3.6l.1 4 .2-3.1 .1 2 .1-1.6v1.8l.1-1.1 .2 1.1 .1-.9v1.1l.2-1.5 .1 .7 .1-.5 .1 .7 .1-.7v.2l.1-.2 .1 .7v-.5l.1 .5 .3-.5 .1 .7 .2-.9 .1 .5 .1-.5 .1 .5v-.5l.1 .7 .2-.5 .1 .7v-.7l.1 .7 .1-.2 .1 .2 .1-.4v.2l.2-.5v.7l.1-.4h.2l.1-.3v-.6l.1 .9v-.5l.2 .7v-.7l.2 .9v-.4l.1 .2v-.2l.2 .2v-.5l.1 .3 .1-.3 .2 .3v-.5v.5l.2-.5 .2 .7 .2-.5 .2 .5v-.7l.1 .7v-.5l.1 .5 .1-.7v.2v-.2l.2 .2 .2 .5 .1-.7v.7l.1-.7 .1 .5 .1-.3 .1 .3 .1-.3 .2 .3v-.5v.5l.1-.3 .2 .3 .1-.5 .1 .7 .1-.9 .1 .7 .2-.3 .1 .5 .1-.7v.5v-.5l.2 .5v-.5l.2 .7 .1-.9 .1 .4 .1-.4 .1 .7 .1-.5v.5l.2-.5 .2 .2 .1-.2 .1 .5 .1-.3v.5l.1-.7v.5l.1-.5 .2 .7 .2-.9 .1 .7 .1-.5 .1 .5 .1-.5 .1 .2v-.4l.1 .7 .1-.5 .1 .7 .2-.7v.5l.1-.5 .1 .7 .1-.7 .1 .5v-.5l.1 .5 .1-.7 .1 .4h.1l.1 .3 .1-.7 .1 .7 .1-.3v.3v-.3l.2 .3v-.7l.1 .4 .2-.2 .1 .5v-.5l.1 .2 .2-.4 .1 .7 .1-.5 .1 .2 .2-.2 .1 .5v-.5l.1 .7v-.5l.1 .3 .3-.9v.9l.2-.7 .1 .4v-.2l.1 .2 .1-.2v.5l.1-.5 .1 .2v-.2l.2 .2 .1-.4 .2 .4v-.4l.1 .7v-.7v.4l.2-.2v.5l.2-.5v.5l.1-.9v.6l.1-.2 .1 .2v-.2l.1 .2 .1-.2v.5l.1-.5 .2 .5 .1-.7 .2 .9 .2-.9 .2 .4v-.2l.1 .2 .1-.2v.2l.1-.4 .3 .9v-.9l.2 .7 .2-.5v.2l.2-.2v.5l.1-.7 .1 .4v-.2l.1 .2h.2v-.4l.1 .4v-.4l.2 .7v-.5l.1 .5 .1-.7 .1 .7 .3-.7 .1 .7 .1-.5v.2l.2-.2v.2v-.4l.1 .7 .1-.5v.2l.2-.2v.2l.1-.4 .2 .9v-.9l.1 .4v-.2l.1 .2 .2-.4 .1 .7v-.5l.1 .2 .1-.2v.2l.1-.2 .1 .5v-.5l.1 .5v-.3l.2 .3 .1-.7v.2l.1-.2 .1 .4 .1-.4v.7v-.5l.2 .2v-.6l.2 .9 .1-.5v.5l.1-.5h.1l.1 .5 .1-.9v.4l.1-.4 .1 .6v-.4l.1 .4 .2-.2v.5l.2-.7 .2 .4v-.2l.1 .2v-.2l.2 .2v-.4l.1 .7 .1-.7 .2 .4v-.2l.1 .2v-.2l.1 .2 .2-.2v.2l.2-.4v.2l.1-.2 .1 .7 .1-.7 .1 .7v-.5v.2l.2-.2 .1 .7v-.9l.1 .4 .2-.4 .1 .4v-.4l.1 .4 .1-.2 .1 .5 .1-.9v.9l.1-.5 .1 .5v-.9l.1 .9 .2-.7v.4l.2-.2v.2l.1-.4 .1 .9 .1-.9v.2h.3v-.2l.2 .4h.1v-.4l.1 .4 .1-.2 .2 .5 .3-.7 .1 .4 .1-.6 .1 .6 .3-.2v-.2l.1 .7 .1-.7v.7l.2-.5h.2v.2v-.4l.2 .7 .1-.7v.7l.2-.7v.7l.1-.7 .1 .4 .1-.2 .1 .5 .1-.7 .1 .4 .1-.4 .1 .2 .2-.2v.4l.1-.6 .2 .9 .1-.7 .1 .4 .1-.2v.5l.2-.7 .2 .7 .1-.9 .1 .6 .1-.4 .1 .9 .3-.9 .1 .4 .1-.6 .1 .9 .1-.7 .2 .4 .1-.4 .1 .7 .1-.7 .1 .2v-.2l.1 .2v-.2l.2 .2v-.4v.6l.2-.4v.2l.1-.2 .1 .7 .1-.9 .2 .9 .1-.7v.4l.1-.2 .2 .2v-.4l.2 .7 .1-.7v.2l.2-.2 .1 .4v-.4l.3 .4 .2-.6v.4l.1-.2 .2 .7 .3-.7 .2 .4 .2-.4v.7l.1-.5 .1 .5 .1-.7 .2 .9v-.7l.2-.4v.4l.2-.9 .1 .5v-.7l.2 1.6 .2-.7 .2 .4 .1-.2v.5v-.5l.1 .2 .2-.4v.7l.1-.7 .1 .4 .1-.4 .1 .7 .1-.7 .1 .4v-.6l.1 .6 .1-.4 .1 .4v-.2v.2l.1-.2 .1 .2 .1-.2v.2l.1-.4v.2l.1-.2v.4l.2-.4 .2 .7v-.5l.1 .2 .3-.2 .1-.7 .1 .7 .2-1.3 .1 .6 .2-.6v.6l.1-.6 .1 .2 .1-.9 .1 .5 .4-1.6 .1 .9 .1-1.1v.9l.1-1.1 .1 .6 .1-.8 .1 .4 .2-1.1 .1 .9 .1-.7 .1 .2 .1-.2 .1 .2v-.2l.1 .5v-.7l.2 .4 .1-.6 .1 .6v-.4l.3-.2v.6l.3-1.1 .1 .5 .1-.2 .1 .2v-.5l.1 .3 .2-.3v.3v-.7l.1 .7 .2-.7v.7l.3-.7v.7l.1-1.1 .1 .6 .1-.2 .1 .4 .1-.6 .1 .6v-.4h.1l.1 .4 .2-.6 .1 .6v-.6l.2 .4 .1-.2 .1 .4v-.6l.1 .2 .1-.4 .3 .6 .3-.6v.8l.1-.6 .2 .2v-.4l.1 .8 .1-.4 .1 .2 .1-.6 .2 .6v-.9l.1 .9 .1-.4 .2 .4v-.2h.2v-.4l.1 .4 .1-.4v.6l.1-.2 .1 .2 .1-.4M115.9 196.8h.1M115.9 189.9h.1M115.9 183h.1M115.9 189.6l.1 .2 .1-.2v.4l.2-.4 .2 .4v-.4l.1 .4v-.6l.2 .6 .2-.4 .1 .4v-.2l.1 .2 .1-.4v.2l.1-.2 .1 .2v-.4l.1 .6 .1-.4v.2l.1-.2 .1 .6 .1-.6v.2h.3v-.2l.1 .6 .2-.6 .1 .6 .1-.6v.4l.1-.2v.2l.1-.4 .1 .4v-.2l.1 .2v-.2l.1 .2 .1-.4 .2 .4 .1-.4v.2l.2-.2v-.5l.1 .9 .1-.4 .1 .2 .1-.2 .1 .4 .1-.4v.4l.1-.4 .1 .2 .1-.4 .1 .6 .3-.6 .1 .8 .1-.6 .2 .6v-.8l.2 .6v-.2l.1 .2 .1-.9 .1 .7 .1-.7 .2 .9 .1-.4v.4l.1-.4 .1 .2v-.4l.3 .6v-.6v.4l.1-.4 .2 .6 .2-.4 .1 .4 .1-.4 .1 .6 .3-.8 .1 .8 .1-.8 .1 .6 .1-.2 .1 .4v-.4l.1 .4 .3-.8 .1 .6 .2-.6v.6l.2-.2v.4l.2-.6 .1 .4 .2-.4 .1 .4 .1-.9 .3 17.2v-16.5l.1 11.5 .1-3.8 .1 4.4 .2-5.5 .1 4.9v-3.6l.1 2.5 .1-1.2v.7l.1-.4 .1 .9 .1-1.6v1.8l.2-.9 .1 .2 .1-.9v1.1l.1-1.1 .2 .7 .1-.7 .1 .9v-.4l.2 .4 .1-.7v.5h.1l.1-.7v.5l.2-.5 .2 .9 .2-.7v.7v-.4l.1 .4 .2-.2 .1 .4v-.6l.2 .4 .1-.7v.5l.1-.7 .1 .7v-.5l.2 .5h.2v-.2l.2 .2 .1-.7 .1 .7 .1-.5 .1 1.2v-.9l.2 .2v-.5l.1 .7 .1-.4v.2l.1-.2v.2h.2v-.5l.1 .3v-.3v.3l.2-.3 .1 .7 .2-.9 .1 .9 .1-.4 .1 .4v-.7l.1 .5 .1-.2v.2l.1-.2h.1l.1 .4 .1-.9v.9l.1-.7 .1 .3 .2-.3v.3v-.3l.1 .5 .2-.7 .1 .7v-.2l.1 .2 .1-.5 .1 .5 .2-.7 .1 .9 .2-.7 .1 .5 .1-.5 .1 .5 .1-.5 .1 .3v-.9l.3 1.1 .1-.7v.5v-.3l.1 .3v-.3l.2 .3 .1-.5 .2 .5v-.3l.1 .3 .1-.3v.3l.1-.3 .1 .3 .1-.5 .1 .5 .1-.9 .2 .9v-.5l.2 .5 .1-.3 .1 .3 .1-.5 .1 .5 .1-.3 .1 .3v-.3l.1 .3 .2-.7v.9l.1-.7 .2 .2v-.4l.1 .4h.1l.1-.4 .1 .4 .2-.2v.7l.1-.7h.1l.1 .5 .2-.5 .2 .7 .2-.7 .1 .5 .1-.3v.5l.1-.7 .1 .5 .1-.7 .1 .4 .2-.6v.9l.2-.5 .1 .7 .2-.9 .1 .7 .2-.9 .1 .6v-.4v.4l.2-.4 .1 .7 .2-.7 .1 .4 .1-.2 .1 .2 .1-.2 .2 .5v-.9l.1 .6v-.2l.1 .5v-.3l.1 .3v-.5l.1 .7v-.7l.1 .5 .1-.5 .1 .5v-.5l.1 .2 .1-.2v.5l.1-.7 .1 .2 .1-.4 .2 .4 .1-.2v.7l.1-.5 .1 .2 .1-.4v.2l.1-.2 .1 .4 .1-.2 .1 .2 .1-.2v.2l.1-.4 .1 .4v-.4l.1 .2 .1-.2 .2 .7 .1-.7 .1 .7v-.5l.2 .5 .1-.5 .2 .2 .1-.4 .1 .4v-.4l.1 .4 .1-.4 .1 .2 .1-.2 .1 .4 .1-.4v.2l.1-.2v.2l.1-.2 .2 .2v-.2l.1 .2 .1-.4 .1 .4 .1-.2 .1 .2 .1-.2 .1 .4 .1-.4v.2l.2-.2 .1 .4 .1-.4v.9l.1-1.1 .2 .6v-.4l.1 .4 .1-.2v-.4l.1 .6 .1-.4 .1 .2 .2-.2 .2 .7 .1-.5 .1 .2 .1-.4 .1 .4v-.6l.1 .4 .1-.2 .1 .2v-.4l.1 .6v-.4l.1 .4 .1-.6v.9l.1-.9 .2 .4 .2-.2 .2 .4 .1-.4 .1 .4 .2-.6v.6l.2-.6v.6l.2-.4v.4l.1-.8 .1 .8 .1-.4 .1 .2 .1-.2v.2l.1-.2 .1 .4v-.4l.1 .2v-.2l.1 .4 .1-.6 .1 .6v-.6l.3 .6v-.4v.4l.2-.4 .1 .4v-.8l.1 .8 .1-.4 .1 .4 .1-.4 .1 .4v-.6l.2 .6v-.4l.2 .4 .1-.6 .1 .6 .1-.6v.6l.1-.6v.4l.1-.4 .1 .4v-.4v.6l.2-.4 .2 .7 .1-.9v.6l.2-.4 .1 .4 .1-.6v.4l.1-.2 .1 .2 .2-.2 .1 .2 .1-.4v.6l.1-.2 .1 .2v-.4l.1 .7 .1-.7 .1 .4 .1-.4v.2l.1-.2v.4l.1-.6v.6l.1-.6 .1 .4 .1-.4v.4l.2-.2v.2l.1-.4 .1 .6v-.6l.2 .6v-.4l.2 .2v-.4l.1 .4 .1-.2 .2 .4 .1-.4 .2 .4v-.6l.2 .6 .1-.6 .1 .4 .2-.4 .2 .6 .2-.6v.6l.2-.4 .1 .2v-.2l.1 .4 .1-.6 .1 .4v-.4l.1 .4v-.4l.1 .6v-.6l.2 .6v-.6l.1 .6 .1-.6v.6v-.4l.1 .4 .1-.4 .1 .2 .1-.4v.4l.1-.2 .1 .2 .2-.2v.4l.1-.6 .1 .6 .2-.8v.4l.2-.4 .2 .8 .3-.6 .1 .4 .1-.2 .1 .4 .2-.4v.4l.2-.4 .1 .2 .2-.2 .1 .4 .1-.8 .1 .6v-.4l.2 .6 .2-.4v.9v-.9l.2 .2v-.2l.3 .2v-.4l.2 .6 .1-.4 .1 .4 .1-.8 .1 1.1v-.9l.2 .4 .1-.4v.9l.3-.9v.6v-.4l.1 .4 .2-.4v.4l.1-.6 .1 .4 .1-.4 .1 .4 .2-.4 .2 .4v-.4l.1 .4v-.4l.1 .4 .1-.2 .2 .4 .1-.4 .1 .2 .1-.6 .1 .4 .2-1.1 .2 .4 .2-.8v.4l.1-.4 .1 .2 .1-.7v.5v-.7l.1 .4v-.2l.1 .2 .1-.6v.4h.2v-.2l.1 .4 .3-1.1 .1 .7 .1-.7 .1 .5v-.5l.1 .3 .2-1.1v.4l.1-.7v.3l.1-.5v.5l.3-.9 .1 .2v-.7l.1 .3 .2-.9 .2 .2 .1-.9 .2 .5 .1-.9 .3 .4 .2-.7v.5v-.7l.2 .5v-.5l.1-.2v.4l.3-.8 .1 .4v-.4l.1 .2 .2-.5 .2 .5v-.5l.2 .3v-.5l.1 .5 .1-.5 .1 .5 .4-.7v.7l.2-.7v.4l.1-.2 .2 .2v-.6l.1 .6 .2-.4v.2l.1-.2v.2l.1-.2 .1 .2v-.2l.1 .2 .1-.4 .1 .4v-.2l.2 .2 .1-.4 .2 .6 .1-.4 .1 .2 .1-.2 .1 .7v-.5h.1l.1 .5v-.5l.1 .2 .1-.2v.5l.1-.7 .1 .4v-.4l.1 .4v-.2l.1 .2 .1-.2v.2l.1-.4 .1 .4M115.9 210.9h.1"/>
<path d="M115.9 203.7h.1M115.9 217.8h.1M128.8 217.8h.1M141.4 217.8h.1M154.3 208.6h.1M167 208.6h.1M179.9 217.8h.1"/>
</g>
<g fill="none" stroke="#231f20" stroke-width=".27">
<path d="M115.9 99.1h.1M115.9 92.2h.1M115.9 120h.1M115.9 113.1h.1M115.9 105.9h.1M115.9 134h.1M115.9 126.8h.1M115.9 140.9h.1M128.6 148h.1M141.6 148h.1M154.4 148h.1M167.1 148h.1"/>
<path d="M179.9 148h.1"/>
</g>
<circle cx="86.5" cy="59.1" r=".28" fill="#000" stroke="#000" stroke-width=".25"/>
<g fill="#fff">
<path d="M138.8 130.6h18.6v2.9h-18.6z"/>
<path d="M138.8 170.8h18.6v2.9h-18.6z"/>
<path d="M138.8 106.6h18.6v2.9h-18.6z"/>
<path d="M138.8 194.5h18.6v2.9h-18.6z"/>
</g>
<text font-size="7" fill="#00718a" x="157.8" y="24.6">PESD1LIN</text>
<text font-size="4.2" fill="#00718a" x="17.7" y="24.9">NXP Semiconductors</text>
<text font-size="3.5" fill="#00718a" x="142.3" y="31.1">LIN-bus ESD protection diode</text>
<g font-size="3.2" fill="#00718a">
<text x="19.8" y="232.2">Fig 5.</text>
<text x="32.5" y="232.2">ESD clamping test setup and waveforms</text>
</g>
<g font-size="2.8" fill="#00718a">
<text x="17.7" y="277.9">Product data sheet</text>
<text x="90.6" y="277.9">Rev. 3 — 31 May 2011</text>
<text x="183.4" y="277.9">5 of 12</text>
</g>
<g font-size="2.5">
<text x="51.1" y="51.5">ESD TESTER</text>
<text x="153.8" y="51.5">4 GHz DIGITAL</text>
<text x="57.3" y="56.9">R</text>
<text x="106.3" y="56.9">50 Ω coax</text>
<text x="106.4" y="54">RG 223/U</text>
<text x="131" y="58.6">10×</text>
<text x="152.8" y="54.5">OSCILLOSCOPE</text>
<text x="54.1" y="65">C</text>
<text x="124.7" y="61.4">ATTENUATOR</text>
<text x="83.1" y="69">D.U.T.</text>
<text x="43.9" y="77.5">IEC 61000-4-2 network</text>
<text x="82.4" y="72">(Device</text>
<text x="83.3" y="75">Under</text>
<text x="43.9" y="80.5">C</text>
<text x="47.7" y="80.5">= 150 pF; R</text>
<text x="62.6" y="80.5">= 330 Ω</text>
<text x="83.8" y="78">Test)</text>
<text x="68.5" y="96.4">vertical scale = 200 V/div</text>
<text x="68.5" y="99.4">horizontal scale = 50 ns/div</text>
<text x="143.9" y="96.4">vertical scale = 20 V/div</text>
<text x="143.9" y="99.4">horizontal scale = 50 ns/div</text>
<text x="140.5" y="108.9">PESD1LIN (24V)</text>
<text x="109.5" y="120.7">GND</text>
<text x="140.5" y="133">PESD1LIN (15V)</text>
<text x="29.9" y="140.2">GND</text>
<text x="109.5" y="142">GND</text>
<text x="36.6" y="151.8">unclamped +1 kV ESD voltage waveform</text>
<text x="36.6" y="154.8">(IEC 61000-4-2 network)</text>
<text x="115.9" y="151.8">clamped +1 kV ESD voltage waveform</text>
<text x="115.9" y="154.8">(IEC 61000-4-2 network)</text>
<text x="29.9" y="172.1">GND</text>
<text x="109.5" y="169.6">GND</text>
<text x="140.5" y="173.2">PESD1LIN (15V)</text>
<text x="109.5" y="190.7">GND</text>
<text x="140.5" y="196.9">PESD1LIN (24V)</text>
<text x="68.5" y="212.6">vertical scale = 200 V/div</text>
<text x="68.5" y="215.6">horizontal scale = 50 ns/div</text>
<text x="145.4" y="212.6">vertical scale = 20 V/div</text>
<text x="145.4" y="215.6">horizontal scale = 50 ns/div</text>
<text x="36.6" y="221.7">unclamped −1 kV ESD voltage waveform</text>
<text x="115.9" y="221.7">clamped −1 kV ESD voltage waveform</text>
<text x="36.6" y="224.6">(IEC 61000-4-2 network)</text>
<text x="115.9" y="224.6">(IEC 61000-4-2 network)</text>
</g>
<g font-size="2.1">
<text x="59.1" y="57.4">Z</text>
<text x="94.9" y="57.4">450 Ω</text>
<text x="55.8" y="65.5">Z</text>
<text x="164.1" y="65">50 Ω</text>
<text x="45.7" y="81">Z</text>
<text x="60.6" y="81">Z</text>
<text x="168.8" y="225">006aaa166</text>
</g>
<g font-size="1.8">
<text x="17.7" y="273.3">PESD1LIN</text>
<text x="77.3" y="273.3">All information provided in this document is subject to legal disclaimers.</text>
<text x="163.5" y="273.3">© NXP B.V. 2011. All rights reserved.</text>
</g>
</svg>
